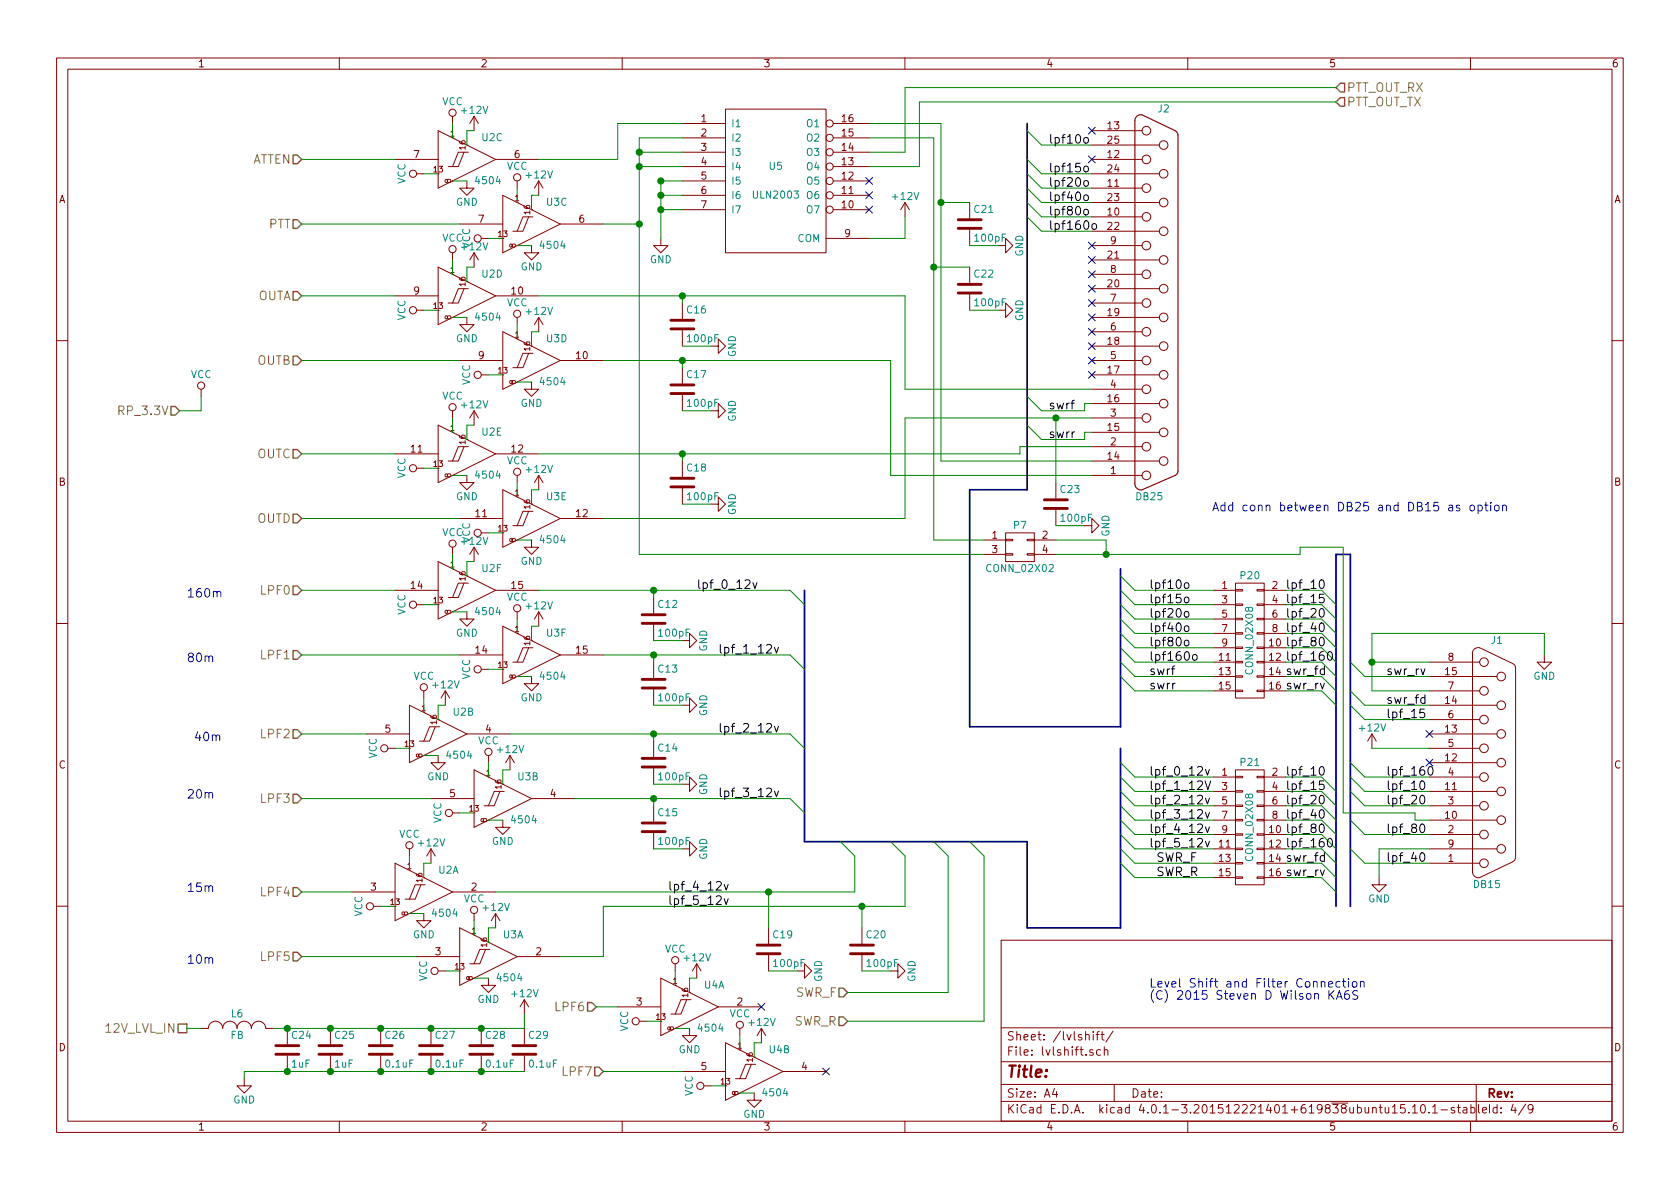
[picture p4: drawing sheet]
<svg xmlns="http://www.w3.org/2000/svg" width="297mm" height="210mm" viewBox="0 0 297 210" stroke-linecap="round" stroke-linejoin="round" font-family="sans-serif">
<g fill="none" stroke="#840000" stroke-width=".18">
<path d="M10 10.3h277v189.9h-277zM12 12.2h273v186.1h-273zM60 10.3v1.9M110 10.3v1.9M128.3 19.3h17.7v25.4h-17.7zM160 10.3v1.9M210 10.3v1.9M260 10.3v1.9M69.8 28.2h7.7M73.7 30.7h1.2M77.5 23.1l10.1 5.1-10.1 5.1zM80 20.6v1.2"/>
<path d="M81.3 39.6h7.6M82 26.9l-1 2.6h-1M82.5 32v1.3h1.3l-1.3 1.2-1.2-1.2h1.2M82.8 26.9h-1.8l-1 2.6h-.8M83.8 20.6l-.7 1.2M83.8 20.6v2.5M83.8 20.6l.8 1.2M87.6 28.2h7.6M88.9 34.5l10.2 5.1-10.2 5.1zM91.4 32v1.3M93.5 38.3l-1 2.6h-1.1M94.2 38.3h-1.7l-1.1 2.6h-.7"/>
<path d="M95.2 32l-.7 1.3M95.2 32v2.5M95.2 32l.8 1.3M99.1 39.6h7.6M120.6 21.8h7.7M120.6 24.4h7.7M120.6 26.9h7.7M120.6 29.5h7.7M120.6 32h7.7M120.6 34.5h7.7M120.6 37.1h7.7M147.3 21.8h6.4"/>
<path d="M147.3 24.4h6.4M147.3 26.9h6.4M147.3 29.5h6.4M147.3 32h6.4M147.3 34.5h6.4M147.3 37.1h6.4M160 35.8v2.5M160 35.8l-.7 1.3M160 35.8l.8 1.3M171.4 35.8v2.8M193 30.7h12M193 28.2h8.9"/>
<path d="M193 38.3h8.9M193 35.8h12M193 33.3h8.9M193 25.6h12M193 23.1h8.9M69.8 52.3h7.7M73.7 54.9h1.2M77.5 47.2l10.1 5.1-10.1 5.1zM80 44.7v1.3M82 51l-1 2.6h-1M82.5 56.1v1.3h1.3l-1.3 1.3-1.2-1.3h1.2M82.8 51h-1.8l-1 2.6h-.8"/>
<path d="M83.8 44.7v2.5M83.8 44.7l-.7 1.3M83.8 44.7l.8 1.3M85.1 42.2h1.3M87.6 52.3h7.6M88.9 58.7l10.2 5-10.2 5.1zM91.4 56.1v1.3M94 43.4v1.3h1.2l-1.2 1.3-1.3-1.3h1.3M95.2 56.1v2.6M95.2 56.1l-.7 1.3M95.2 56.1l.8 1.3M116.8 42.2v1.2h1.3l-1.3 1.3-1.2-1.3h1.2"/>
<path d="M120.6 53.6v2.8M120.6 58.4v2.8M146 42.2h7.7M171.4 40.6v2.8M171.4 47.2v2.8M171.4 52.1v2.8M176.5 43.4h1.3v-1.2l1.3 1.2-1.3 1.3v-1.3M176.5 54.9h1.3v-1.3l1.3 1.3-1.3 1.2v-1.2M193 58.7h8.9M193 56.1h12M193 53.6h8.9M193 51h12"/>
<path d="M193 48.5h8.9M193 46h12M193 43.4h8.9M193 40.9h12M10 60.2h2M35.6 68.8v1.3M77.5 75.2l10.1 5.1-10.1 5zM80 72.6v1.3M81.3 63.7h7.6M82 79l-1 2.5h-1M82.8 79h-1.8l-1 2.5h-.8M83.8 72.6v2.6"/>
<path d="M83.8 72.6l-.7 1.3M83.8 72.6l.8 1.3M85.1 66.3h1.3M93.5 62.5l-1 2.5h-1.1M94 67.6v1.2h1.2l-1.2 1.3-1.3-1.3h1.3M94.2 62.5h-1.7l-1.1 2.5h-.7M99.1 63.7h7.6M120.6 65v2.8M120.6 69.8v2.8M125.7 72.6h1.3v-1.2l1.3 1.2-1.3 1.3v-1.3M125.7 61.2h1.3v-1.3l1.3 1.3-1.3 1.3v-1.3M193 66.3h12"/>
<path d="M193 63.7h8.9M193 79h8.9M193 76.4h12M193 73.9h8.9M193 71.4h12M193 68.8h8.9M193 61.2h12M285 60.2h2M69.8 80.3h7.7M73.7 82.8h1.2M77.5 99.3l10.1 5.1-10.1 5.1zM80 96.8v1.2"/>
<path d="M81.3 91.7h7.6M82.5 84.1v1.2h1.3l-1.3 1.3-1.2-1.3h1.2M83.8 96.8v2.5M83.8 96.8l-.7 1.2M83.8 96.8l.8 1.2M85.1 94.2h1.3M87.6 80.3h7.6M88.9 86.6l10.2 5.1-10.2 5.1zM91.4 84.1v1.2M93.5 90.4l-1 2.6h-1.1M94 95.5v1.3h1.2l-1.2 1.2-1.3-1.2h1.3M94.2 90.4h-1.7l-1.1 2.6h-.7"/>
<path d="M95.2 84.1v2.5M95.2 84.1l-.7 1.2M95.2 84.1l.8 1.2M99.1 91.7h7.6M120.6 81.5v2.8M120.6 86.4v2.7M125.7 89.1h1.3v-1.2l1.3 1.2-1.3 1.3v-1.3M174 95.5h3.8M174 98h3.8M177.8 97.9h1.3v.3h-1.3zM177.8 95.4h1.3v.2h-1.3zM177.8 94.2h5.1v5.1h-5.1z"/>
<path d="M181.6 97.9h1.3v.3h-1.3zM181.6 95.4h1.3v.2h-1.3zM182.9 95.5h3.8M182.9 98h3.8M186.7 85.3v2.8M186.7 90.2v2.8M191.8 93h1.2v-1.3l1.3 1.3-1.3 1.2v-1.2M193 84.1h8.9M193 81.5h12M10 110.3h2M69.8 104.4h7.7M73.7 106.9h1.2"/>
<path d="M81.3 115.8h7.6M82 103.1l-1 2.6h-1M82.5 108.2v1.3h1.3l-1.3 1.2-1.2-1.2h1.2M82.8 103.1h-1.8l-1 2.6h-.8M85.1 118.4h1.3M87.6 104.4h7.6M88.9 110.7l10.2 5.1-10.2 5.1zM91.4 108.2v1.3M93.5 114.5l-1 2.6h-1.1M94 119.6v1.3h1.2l-1.2 1.3-1.3-1.3h1.3M94.2 114.5h-1.7l-1.1 2.6h-.7M95.2 108.2v2.5"/>
<path d="M95.2 108.2l-.7 1.3M95.2 108.2l.8 1.3M99.1 115.8h7.6M115.6 105.7v2.8M115.6 110.5v2.8M115.6 117.1v2.8M120.6 113.3h1.3v-1.3l1.3 1.3-1.3 1.2v-1.2M214.6 106.9h3.8M214.6 104.4h3.8M214.6 119.6h3.8M214.6 117.1h3.8M214.6 109.5h3.8"/>
<path d="M214.6 112h3.8M214.6 114.5h3.8M218.4 119.5h1.3v.3h-1.3zM218.4 117h1.3v.2h-1.3zM218.4 114.4h1.3v.3h-1.3zM218.4 111.9h1.3v.2h-1.3zM218.4 109.3h1.3v.3h-1.3zM218.4 106.8h1.3v.3h-1.3zM218.4 104.3h1.3v.2h-1.3zM218.4 103.1h5.1v20.3h-5.1zM222.2 119.5h1.3v.3h-1.3zM222.2 117h1.3v.2h-1.3z"/>
<path d="M222.2 114.4h1.3v.3h-1.3zM222.2 111.9h1.3v.2h-1.3zM222.2 109.3h1.3v.3h-1.3zM222.2 106.8h1.3v.3h-1.3zM222.2 104.3h1.3v.2h-1.3zM223.5 106.9h3.8M223.5 104.4h3.8M223.5 119.6h3.8M223.5 117.1h3.8M223.5 109.5h3.8M223.5 112h3.8M223.5 114.5h3.8"/>
<path d="M252.7 119.6h12M252.7 117.1h8.9M260.3 115.6v38.6a1.06 1.06 0 0 0 1.3 1l5.9-2.8M261.6 114.5a1.03 1.03 0 0 0-1.3 1.1M261.6 114.5l5.9 2.9 .3 .3 .2 .4-.1 33.6-.1 .4-.3 .3M273 115.8v1.3h1.3l-1.3 1.3-1.2-1.3h1.2M285 110.3h2M64.8 129.8h7.6M68.6 132.3h1.2M72.4 124.7l10.1 5.1-10.1 5.1zM74.9 122.2v1.2M77 128.5l-1.1 2.6h-1"/>
<path d="M77.5 133.6v1.3h1.2l-1.2 1.2-1.3-1.2h1.3M77.7 128.5h-1.8l-1 2.6h-.7M78.7 122.2l-.7 1.2M78.7 122.2v2.5M78.7 122.2l.8 1.2M82.5 129.8h7.7M83.8 136.1l10.2 5.1-10.2 5.1zM86.4 133.6v1.3M88.4 139.9l-1 2.6h-1M89.2 139.9h-1.8l-1 2.6h-.8M90.2 133.6l-.8 1.3M90.2 133.6v2.5"/>
<path d="M90.2 133.6l.7 1.3M115.6 121.9v2.8M115.6 131.1v2.8M115.6 135.9v2.8M120.6 124.7h1.3v-1.3l1.3 1.3-1.3 1.3v-1.3M120.6 138.7h1.3v-1.3l1.3 1.3-1.3 1.2v-1.2M214.6 139.9h3.8M214.6 137.4h3.8M214.6 122.2h3.8M218.4 122h1.3v.3h-1.3zM218.4 139.8h1.3v.3h-1.3zM218.4 137.3h1.3v.2h-1.3z"/>
<path d="M218.4 136.1h5.1v20.4h-5.1zM222.2 122h1.3v.3h-1.3zM222.2 139.8h1.3v.3h-1.3zM222.2 137.3h1.3v.2h-1.3zM223.5 139.9h3.8M223.5 137.4h3.8M223.5 122.2h3.8M242.6 129.8l-.8 1.3M242.6 129.8v2.5M242.6 129.8l.7 1.3M252.7 132.3h8.9M252.7 129.8h12"/>
<path d="M252.7 139.9h12M252.7 137.4h8.9M252.7 134.9h12M252.7 127.2h8.9M252.7 124.7h12M252.7 122.2h8.9M62.2 157.7h7.6M69.8 152.6l10.2 5.1-10.2 5.1zM72.4 150.1v1.3M74.4 156.5l-1 2.5h-1M75.2 156.5h-1.8l-1 2.5h-.8M76.2 150.1l-.8 1.3"/>
<path d="M76.2 150.1v2.5M76.2 150.1l.8 1.3M76.2 141.2h7.6M80 157.7h7.6M80 143.8h1.3M88.9 145v1.3h1.3l-1.3 1.3-1.3-1.3h1.3M94 141.2h7.6M115.6 142.5v2.8M115.6 147.3v2.8M120.6 150.1h1.3v-1.3l1.3 1.3-1.3 1.3v-1.3M214.6 152.6h3.8M214.6 150.1h3.8"/>
<path d="M214.6 147.6h3.8M214.6 145h3.8M214.6 142.5h3.8M214.6 155.2h3.8M218.4 155.1h1.3v.2h-1.3zM218.4 152.5h1.3v.3h-1.3zM218.4 150h1.3v.2h-1.3zM218.4 147.4h1.3v.3h-1.3zM218.4 144.9h1.3v.3h-1.3zM218.4 142.4h1.3v.2h-1.3zM222.2 155.1h1.3v.2h-1.3zM222.2 152.5h1.3v.3h-1.3z"/>
<path d="M222.2 150h1.3v.2h-1.3zM222.2 147.4h1.3v.3h-1.3zM222.2 144.9h1.3v.3h-1.3zM222.2 142.4h1.3v.2h-1.3zM223.5 152.6h3.8M223.5 150.1h3.8M223.5 147.6h3.8M223.5 145h3.8M223.5 142.5h3.8M223.5 155.2h3.8M243.8 155.2v1.3h1.3l-1.3 1.2-1.2-1.2h1.2M252.7 152.6h8.9"/>
<path d="M252.7 150.1h12M252.7 147.6h8.9M252.7 145h12M252.7 142.5h8.9M10 160.2h2M66 160.3h1.3M73.7 169.2h7.6M74.9 161.5v1.3h1.3l-1.3 1.3-1.2-1.3h1.2M77.5 171.7h1.2M81.3 164.1l10.1 5.1-10.1 5zM83.8 161.5v1.3M85.9 167.9l-1.1 2.5h-1"/>
<path d="M86.4 173v1.2h1.2l-1.2 1.3-1.3-1.3h1.3M86.6 167.9h-1.8l-1 2.5h-.7M87.6 161.5l-.7 1.3M87.6 161.5v2.6M87.6 161.5l.8 1.3M91.4 169.2h7.7M92.7 176.8v2.5M92.7 176.8l-.8 1.2M92.7 176.8l.8 1.2M109.2 178h7.6M116.8 173l10.2 5-10.2 5.1zM119.4 170.4v1.3"/>
<path d="M121.4 176.8l-1 2.5h-1M122.2 176.8h-1.8l-1 2.5h-.8M123.2 170.4l-.8 1.3M123.2 170.4v2.6M123.2 170.4l.8 1.3M127 178h7.6M135.9 164.1v2.8M135.9 168.9v2.8M141 171.7h1.2v-1.3l1.3 1.3-1.3 1.3v-1.3M152.4 164.1v2.8M152.4 168.9v2.8M157.5 171.7h1.2v-1.3l1.3 1.3-1.3 1.3v-1.3"/>
<path d="M177 166.3h108v32h-108zM285 160.2h2M35.6 181.9h1.2a1.27 1.27 0 0 1 1.3-1.3 1.27 1.27 0 0 1 1.3 1.3 1.27 1.27 0 0 1 1.2-1.3 1.27 1.27 0 0 1 1.3 1.3 1.27 1.27 0 0 1 1.3-1.3 1.27 1.27 0 0 1 1.2 1.3 1.27 1.27 0 0 1 1.3-1.3 1.27 1.27 0 0 1 1.3 1.3h1.3M43.2 190.7v1.3h1.2l-1.2 1.3-1.3-1.3h1.3M50.8 181.9v2.8M50.8 186.7v2.8M58.4 181.9v2.8M58.4 186.7v2.8M60 198.3v1.9M67.3 181.9v2.8M67.3 186.7v2.8M76.2 181.9v2.8"/>
<path d="M76.2 186.7v2.8M85.1 181.9v2.8M85.1 186.7v2.8M92.7 181.9v2.8M92.7 186.7v2.8M110 198.3v1.9M113 180.6h1.3M120.6 189.5h7.7M121.9 181.9v1.2h1.3l-1.3 1.3-1.3-1.3h1.3M124.5 192h1.2M128.3 184.4l10.1 5.1-10.1 5.1zM130.8 181.9v1.2"/>
<path d="M132.8 188.2l-1 2.5h-1M133.3 193.3v1.3h1.3l-1.3 1.2-1.2-1.2h1.2M133.6 188.2h-1.8l-1 2.5h-.8M134.6 181.9l-.7 1.2M134.6 181.9v2.5M134.6 181.9l.8 1.2M138.4 189.5h7.6M160 198.3v1.9M177 194.8h108M177 191.8h108M177 187.8h108M177 181.8h108"/>
<path d="M186.4 192.5l-.3 1h.9M186.8 193v1M191.9 183.1l.3-.2 .3 .1 .1 .9M193.2 185.7a.37 .37 0 0 0-.5 .1v.2l.5 .2 .1 .1-.2 .3-.4-.1M193.3 182.4v.2M193.3 182.9v1M193.8 182.9h.6M194.4 182.4l-.4 .2v1.3M194.6 185.7l-.4-.1-.3 .3 .1 .6 .2 .1 .4-.1M194.7 182.9h.5M194.9 182.4v1.3l.3 .2M195.2 185.7l.3-.1 .3 .1 .1 .9"/>
<path d="M195.2 185.1v1.5M196.8 182.3l-1.3 2M197 191.8v3M210 198.3v1.9M246.2 195.8l.4-.5v1.5M246.2 196.8h.8M248.4 195.3h-.7l-.1 .7 .2-.1 .5 .1 .2 .2-.1 .5-.2 .1-.6-.1M249.1 196.7v.1M249.7 195.8l.5-.5v1.5M249.7 196.8h.9M251.3 195.5l.2-.2a.81 .81 0 0 1 .6 .6 .81 .81 0 0 1-.3 .8l-.1 .1a.79 .79 0 0 1-.4-1.3zM252.7 196.7v.1"/>
<path d="M253.3 195.8l.4-.5v1.5M253.3 196.8h.9M254.8 196.3h1.1M257.1 195.9a.37 .37 0 0 0-.5 .1v.3l.5 .1 .1 .1-.2 .3-.4-.1M257.7 195.8h.5M257.9 195.3v1.3l.3 .2M258.7 195.9h.6l.1 .9M259.4 196.2l-.5 .1-.3 .2 .3 .3 .5-.1M260 198.3v1.9M260.1 195.9l.4-.1 .3 .3-.1 .6h-.6M260.1 195.3v1.5M261 191.8v6.5"/>
<path d="M261.4 195.3v1.3l.2 .2M262.1 196.3l.7-.1v-.3l-.4-.1-.3 .2 .1 .7h.6M269.7 195.2l-1.2 2M271 196l-.2 .3h-.3l-.3-.3v-.4l.1-.2 .5-.1 .2 .2a1.19 1.19 0 0 1-.2 1.2l-.5 .1"/>
<circle cx="80" cy="19.9" r=".63"/>
<circle cx="73" cy="30.7" r=".63"/>
<circle cx="91.4" cy="31.4" r=".63"/>
<circle cx="146.7" cy="34.5" r=".63"/>
<circle cx="146.7" cy="26.9" r=".63"/>
<circle cx="146.7" cy="24.4" r=".63"/>
<circle cx="146.7" cy="37.1" r=".63"/>
<circle cx="146.7" cy="29.5" r=".63"/>
<circle cx="146.7" cy="21.8" r=".63"/>
<circle cx="146.7" cy="32" r=".63"/>
<circle cx="202.7" cy="23.1" r=".76"/>
<circle cx="202.7" cy="28.2" r=".76"/>
<circle cx="202.7" cy="33.3" r=".76"/>
<circle cx="202.7" cy="38.3" r=".76"/>
<circle cx="205.7" cy="25.6" r=".76"/>
<circle cx="205.7" cy="35.8" r=".76"/>
<circle cx="205.7" cy="30.7" r=".76"/>
<circle cx="73" cy="54.9" r=".63"/>
<circle cx="80" cy="44.1" r=".63"/>
<circle cx="84.5" cy="42.2" r=".63"/>
<circle cx="91.4" cy="55.5" r=".63"/>
<circle cx="202.7" cy="48.5" r=".76"/>
<circle cx="202.7" cy="58.7" r=".76"/>
<circle cx="202.7" cy="43.4" r=".76"/>
<circle cx="202.7" cy="53.6" r=".76"/>
<circle cx="205.7" cy="40.9" r=".76"/>
<circle cx="205.7" cy="51" r=".76"/>
<circle cx="205.7" cy="56.1" r=".76"/>
<circle cx="205.7" cy="46" r=".76"/>
<circle cx="35.6" cy="68.2" r=".63"/>
<circle cx="80" cy="72" r=".63"/>
<circle cx="84.5" cy="66.3" r=".63"/>
<circle cx="202.7" cy="68.8" r=".76"/>
<circle cx="202.7" cy="79" r=".76"/>
<circle cx="202.7" cy="63.7" r=".76"/>
<circle cx="202.7" cy="73.9" r=".76"/>
<circle cx="205.7" cy="61.2" r=".76"/>
<circle cx="205.7" cy="76.4" r=".76"/>
<circle cx="205.7" cy="71.4" r=".76"/>
<circle cx="205.7" cy="66.3" r=".76"/>
<circle cx="73" cy="82.8" r=".63"/>
<circle cx="80" cy="96.1" r=".63"/>
<circle cx="84.5" cy="94.2" r=".63"/>
<circle cx="91.4" cy="83.4" r=".63"/>
<circle cx="202.7" cy="84.1" r=".76"/>
<circle cx="205.7" cy="81.5" r=".76"/>
<circle cx="73" cy="106.9" r=".63"/>
<circle cx="84.5" cy="118.4" r=".63"/>
<circle cx="91.4" cy="107.6" r=".63"/>
<circle cx="262.4" cy="117.1" r=".76"/>
<circle cx="265.4" cy="119.6" r=".76"/>
<circle cx="67.9" cy="132.3" r=".63"/>
<circle cx="74.9" cy="121.5" r=".63"/>
<circle cx="86.4" cy="133" r=".63"/>
<circle cx="262.4" cy="122.2" r=".76"/>
<circle cx="262.4" cy="137.4" r=".76"/>
<circle cx="262.4" cy="132.3" r=".76"/>
<circle cx="262.4" cy="127.2" r=".76"/>
<circle cx="265.4" cy="134.9" r=".76"/>
<circle cx="265.4" cy="124.7" r=".76"/>
<circle cx="265.4" cy="129.8" r=".76"/>
<circle cx="265.4" cy="139.9" r=".76"/>
<circle cx="72.4" cy="149.5" r=".63"/>
<circle cx="79.4" cy="143.8" r=".63"/>
<circle cx="262.4" cy="152.6" r=".76"/>
<circle cx="262.4" cy="147.6" r=".76"/>
<circle cx="262.4" cy="142.5" r=".76"/>
<circle cx="265.4" cy="145" r=".76"/>
<circle cx="265.4" cy="150.1" r=".76"/>
<circle cx="65.4" cy="160.3" r=".63"/>
<circle cx="76.8" cy="171.7" r=".63"/>
<circle cx="83.8" cy="160.9" r=".63"/>
<circle cx="119.4" cy="169.8" r=".63"/>
<circle cx="112.4" cy="180.6" r=".63"/>
<circle cx="123.8" cy="192" r=".63"/>
<circle cx="130.8" cy="181.2" r=".63"/>
</g>
<g fill="none" stroke="#848400" stroke-width=".25">
<path d="M237 14.7h.7v1.6h-.7l-.8-.8zM237 17.3h.7v1.5h-.7l-.8-.8zM51.8 27.4h.8l.7 .8-.7 .8h-.8zM51.8 38.9h.8l.7 .7-.7 .8h-.8zM51.8 51.6h.8l.7 .7-.7 .8h-.8zM30.2 71.9h.8l.7 .7-.7 .8h-.8zM51.8 63h.8l.7 .7-.7 .8h-.8zM51.8 79.5h.8l.7 .8-.7 .7h-.8zM51.8 90.9h.8l.7 .8-.7 .8h-.8zM51.8 103.6h.8l.7 .8-.7 .8h-.8zM51.8 115.1h.8l.7 .7-.7 .8h-.8zM51.8 129h.8l.7 .8-.7 .8h-.8z"/>
<path d="M51.8 140.5h.8l.7 .7-.7 .8h-.8zM51.8 157h.8l.7 .7-.7 .8h-.8zM51.8 168.4h.8l.7 .8-.7 .7h-.8zM103.9 177.3h.7l.8 .7-.8 .8h-.7zM148.3 174.7h.8l.8 .8-.8 .8h-.8zM148.3 179.8h.8l.8 .8-.8 .8h-.8zM31.5 181.1h1.5v1.5h-1.5zM105.2 188.7h.7l.8 .8-.8 .7h-.7z"/>
</g>
<g fill="none" stroke="#0000c2" stroke-width=".18">
<path d="M214.4 90.3l.5-1.5 .5 1.5M214.6 89.9h.7M216.6 89.4a.48 .48 0 0 0-.7 .1v.7a.48 .48 0 0 0 .7 .1M216.6 88.8v1.5M218 89.4a.48 .48 0 0 0-.7 .1v.7a.48 .48 0 0 0 .7 .1M218 88.8v1.5M220.5 89.4a.48 .48 0 0 0-.7 .1v.7a.48 .48 0 0 0 .7 .1M264.3 89.5l.2-.2 .5 .2v.6l-.1 .2h-.4l-.2-.1zM265.7 89.5l.1-.1a.36 .36 0 0 1 .5 .2v.7M265.7 89.3v1M38.4 104.8a.35 .35 0 0 1 .3-.2 .35 .35 0 0 1 .3 .2v.8M234.9 174.1l.7-.2v-.3h-.5l-.2 .2 .1 .7h.6"/>
<path d="M235 175.2v1.5M235.2 175.8l.7 .9M235.9 175.2l-.9 .8M236.3 176.7l.5-1.5 .5 1.5M236.4 176.3h.8M236.9 173.6a.48 .48 0 0 0-.6 .1v.7a.48 .48 0 0 0 .6 .1M237.4 173.6h.5M237.6 173v1.4l.3 .2M238.4 173v.2M238.4 173.6v1M238.5 175.2a.62 .62 0 0 0-.8 .6l.1 .7a.48 .48 0 0 0 .8-.1l-.1-.5a.48 .48 0 0 0-.8 .1M239.2 173.7l.2-.1 .4 .1 .1 .6-.1 .2-.4 .1-.2-.2z"/>
<path d="M240.1 175.3a.62 .62 0 0 0-.9 0v.5l.8 .3v.4a.62 .62 0 0 1-.8 .1M240.5 173.7l.1-.1a.36 .36 0 0 1 .6 .2v.8M240.5 173.6v1"/>
</g>
<path d="M208.3 23.9l-.1-.4-.4-.4-5.9-2.8a1.03 1.03 0 0 0-1.2 1v64.3a1.06 1.06 0 0 0 1.2 1l5.9-2.6 .3-.2 .2-.4v-59.5" fill="none" stroke="#840000" stroke-width=".2"/>
<g fill="none" stroke="#840000" stroke-width=".51">
<path d="M169.4 38.9h4.1M118.6 58.2h4.1M118.6 56.6h4.1M169.4 40.4h4.1M169.4 51.8h4.1M169.4 50.3h4.1M118.6 69.6h4.1M118.6 68.1h4.1M118.6 86.1h4.1M118.6 84.6h4.1M184.7 89.9h4M184.7 88.4h4"/>
<path d="M113.5 110.2h4.1M113.5 108.7h4.1M113.5 121.7h4.1M113.5 120.1h4.1M113.5 135.6h4.1M113.5 134.1h4.1M113.5 147.1h4.1M113.5 145.5h4.1M133.9 168.7h4M133.9 167.1h4M150.4 168.7h4M150.4 167.1h4"/>
<path d="M48.8 186.4h4M48.8 184.9h4M56.4 186.4h4.1M56.4 184.9h4.1M65.3 186.4h4M65.3 184.9h4M74.2 186.4h4M74.2 184.9h4M83.1 186.4h4M83.1 184.9h4M90.7 186.4h4M90.7 184.9h4"/>
</g>
<g fill="none" stroke="#000084" stroke-width=".18">
<path d="M153.1 31.4l1.2 1.2M153.1 36.5l1.2 1.2M153.1 33.9l1.2 1.2M154.3 31.4l-1.2 1.2M154.3 36.5l-1.2 1.2M154.3 33.9l-1.2 1.2M192.4 27.6l1.2 1.2M192.4 22.5l1.2 1.2M193.6 27.6l-1.2 1.2M193.6 22.5l-1.2 1.2M192.4 58.1l1.2 1.2M192.4 55.5l1.2 1.2"/>
<path d="M192.4 53l1.2 1.2M192.4 50.4l1.2 1.3M192.4 47.9l1.2 1.2M192.4 45.4l1.2 1.2M192.4 42.8l1.2 1.2M193.6 58.1l-1.2 1.2M193.6 55.5l-1.2 1.2M193.6 53l-1.2 1.2M193.6 50.4l-1.2 1.3M193.6 47.9l-1.2 1.2M193.6 45.4l-1.2 1.2M193.6 42.8l-1.2 1.2"/>
<path d="M192.4 65.7l1.2 1.2M192.4 63.1l1.2 1.3M192.4 60.6l1.2 1.2M193.6 65.7l-1.2 1.2M193.6 63.1l-1.2 1.3M193.6 60.6l-1.2 1.2M252.1 129.2l1.2 1.2M252.1 134.3l1.2 1.2M253.3 129.2l-1.2 1.2M253.3 134.3l-1.2 1.2M134 177.4l1.2 1.3M135.2 177.4l-1.2 1.3"/>
<path d="M145.4 188.9l1.3 1.2M146.7 188.9l-1.3 1.2"/>
</g>
<g fill="none" stroke="#008400" stroke-width=".18">
<path d="M236.2 15.5h-76.2v11.4h-6.3M236.2 18h-73.6v11.5h-8.9M53.3 28.2h16.5M53.3 39.6h28M74.9 30.7h2.6M80 32h2.5M80 21.8v2.6M83.8 23.1h-1.3v2.5M91.4 33.3v2.5M95.2 34.5h-1.2v2.6M106.7 39.6h6.3M113 26.9h7.6"/>
<path d="M113 29.5h7.6M116.8 34.5h3.8M116.8 37.1h3.8M120.6 32h-3.8v10.2M120.6 21.8h-11.4v6.4h-14M120.6 24.4h-7.6v73.6h61M153.7 24.4h11.4v71.1h8.9M153.7 21.8h12.7v59.7h26.6M160 38.3v3.9h-6.3M166.4 35.8h5M181.6 28.2l2.5 2.5h8.9M181.6 33.3l2.5 2.5h8.9"/>
<path d="M181.6 23.1l2.5 2.5h8.9M181.6 30.7l2.5 2.6h8.9M181.6 35.8l2.5 2.5h8.9M181.6 38.3l2.5 2.6h8.9M53.3 52.3h16.5M74.9 54.9h2.6M80 46v2.5M80 56.1h2.5M83.8 47.2h-1.3v2.6M86.4 42.2h2.5M91.4 43.4h2.6M91.4 57.4v2.5"/>
<path d="M95.2 58.7h-1.2v2.5M95.2 52.3h64.8v16.5h33M120.6 52.3v1.3M165.1 47.2h6.3M171.4 43.4h5.1M171.4 54.9h5.1M35.6 70.1v2.5h-3.9M53.3 63.7h28M80 73.9v2.5M83.8 75.2h-1.3v2.5M86.4 66.3h2.5M91.4 67.6h2.6"/>
<path d="M106.7 63.7h50.8v20.4h35.5M120.6 72.6h5.1M120.6 61.2h5.1M120.6 63.7v1.3M181.6 70.1l2.5 2.5h7.7v-1.2h1.2M181.6 75.2l2.5 2.5h7.7v-1.3h1.2M186.7 73.9v11.4M193 79h-12.7v1.3h-85.1M193 73.9h-33v17.8h-53.3M53.3 80.3h16.5M53.3 91.7h28M74.9 82.8h2.6"/>
<path d="M80 98v2.6M80 84.1h2.5M83.8 99.3h-1.3v2.5M86.4 94.2h2.5M91.4 85.3v2.6M91.4 95.5h2.6M95.2 86.6h-1.2v2.5M120.6 89.1h5.1M120.6 80.3v1.2M186.7 95.5h8.9v2.5M186.7 98h43.2v-1.2h7.6v47h12.7v1.2h2.5M186.7 93h5.1"/>
<path d="M53.3 104.4h16.5M53.3 115.8h28M74.9 106.9h2.6M80 108.2h2.5M86.4 118.4h2.5M91.4 109.5v2.5M91.4 119.6h2.6M95.2 110.7h-1.2v2.6M95.2 104.4h44.5l2.5 2.5M106.7 115.8h33l2.5 2.6M115.6 113.3h5M115.6 104.4v1.3"/>
<path d="M115.6 115.8v1.3M198.1 104.4l2.6 2.5h13.9M198.1 117.1l2.6 2.5h13.9M198.1 101.8l2.6 2.6h13.9M198.1 109.5l2.6 2.5h13.9M198.1 119.6l2.6 2.6h13.9M198.1 114.5l2.6 2.6h13.9M198.1 106.9l2.6 2.6h13.9M198.1 112l2.6 2.5h13.9M227.3 106.9h6.4l2.5 2.6M227.3 119.6h6.4l2.5 2.6M227.3 104.4h6.4l2.5 2.5"/>
<path d="M227.3 117.1h6.4l2.5 2.5M227.3 112h6.4l2.5 2.5M227.3 109.5h6.4l2.5 2.5M227.3 114.5h6.4l2.5 2.6M238.8 117.1l2.5 2.5h11.4M242.6 117.1h10.1M273 115.8v-3.8h-30.4v10.2h10.1M53.3 129.8h11.5M69.8 132.3h2.6M74.9 123.4v2.6M74.9 133.6h2.6M78.7 124.7h-1.2v2.5"/>
<path d="M86.4 134.9v2.5M90.2 136.1h-1.3v2.6M90.2 129.8h49.5l2.5 2.5M115.6 124.7h5M115.6 138.7h5M115.6 129.8v1.3M198.1 134.9l2.6 2.5h13.9M198.1 137.4l2.6 2.5h13.9M198.1 139.9l2.6 2.6h13.9M227.3 139.9h6.4l2.5 2.6M227.3 137.4h6.4l2.5 2.5M227.3 122.2h6.4l2.5 2.5"/>
<path d="M238.8 122.2l2.5 2.5h11.4M238.8 137.4l2.5 2.5h11.4M238.8 124.7l2.5 2.5h11.4M238.8 139.9l2.5 2.6h11.4M238.8 134.9l2.5 2.5h11.4M242.6 132.3h10.1M53.3 141.2h22.9M53.3 157.7h8.9M72.4 151.4v2.5M76.2 152.6h-1.3v2.6M81.3 143.8h2.5M86.4 145h2.5"/>
<path d="M101.6 141.2h38.1l2.5 2.6M115.6 150.1h5M115.6 141.2v1.3M135.9 157.7v6.4M148.6 148.8l2.5 2.6v6.3h-63.5M157.5 148.8l2.5 2.6v8.9h-53.3v8.9h-7.6M165.1 148.8l2.5 2.6v24.1h-17.7M171.4 148.8l2.6 2.6v29.2h-24.1M198.1 150.1l2.6 2.5h13.9M198.1 142.5l2.6 2.5h13.9M198.1 147.6l2.6 2.5h13.9M198.1 145l2.6 2.6h13.9"/>
<path d="M198.1 152.6l2.6 2.6h13.9M227.3 152.6h6.4l2.5 2.6M227.3 145h6.4l2.5 2.6M227.3 150.1h6.4l2.5 2.5M227.3 142.5h6.4l2.5 2.5M227.3 147.6h6.4l2.5 2.5M227.3 155.2h6.4l2.5 2.5M238.8 150.1l2.5 2.5h11.4M238.8 145l2.5 2.6h11.4M252.7 150.1h-8.9v5.1M53.3 169.2h20.4M67.3 160.3h2.5"/>
<path d="M72.4 161.5h2.5M78.7 171.7h2.6M83.8 173h2.6M83.8 162.8v2.5M87.6 164.1h-1.2v2.5M92.7 179.3v2.6h-44.4M105.4 178h3.8M119.4 171.7v2.5M123.2 173h-1.3v2.5M135.9 171.7h5.1M152.4 171.7h5.1M152.4 160.3v3.8"/>
<path d="M33 181.9h2.6M92.7 189.5h-49.5v1.2M106.7 189.5h13.9M114.3 180.6h2.5M119.4 181.9h2.5M125.7 192h2.6M130.8 193.3h2.5M130.8 183.1v2.6M134.6 184.4h-1.3v2.5"/>
</g>
<g fill="#008400" stroke="#008400" stroke-width=".25">
<circle cx="113" cy="39.6" r=".51"/>
<circle cx="195.6" cy="98" r=".51"/>
<circle cx="166.4" cy="35.8" r=".51"/>
<circle cx="165.1" cy="47.2" r=".51"/>
<circle cx="186.7" cy="73.9" r=".51"/>
<circle cx="120.7" cy="52.3" r=".51"/>
<circle cx="120.7" cy="63.7" r=".51"/>
<circle cx="120.7" cy="80.3" r=".51"/>
<circle cx="115.6" cy="104.4" r=".51"/>
<circle cx="115.6" cy="115.8" r=".51"/>
<circle cx="115.6" cy="129.8" r=".51"/>
<circle cx="115.6" cy="141.2" r=".51"/>
<circle cx="135.9" cy="157.7" r=".51"/>
<circle cx="152.4" cy="160.3" r=".51"/>
<circle cx="116.8" cy="32" r=".51"/>
<circle cx="116.8" cy="34.5" r=".51"/>
<circle cx="116.8" cy="37.1" r=".51"/>
<circle cx="113" cy="26.9" r=".51"/>
<circle cx="113" cy="29.5" r=".51"/>
<circle cx="50.8" cy="181.9" r=".51"/>
<circle cx="58.4" cy="181.9" r=".51"/>
<circle cx="67.3" cy="181.9" r=".51"/>
<circle cx="76.2" cy="181.9" r=".51"/>
<circle cx="85.1" cy="181.9" r=".51"/>
<circle cx="50.8" cy="189.5" r=".51"/>
<circle cx="58.4" cy="189.5" r=".51"/>
<circle cx="67.3" cy="189.5" r=".51"/>
<circle cx="76.2" cy="189.5" r=".51"/>
<circle cx="85.1" cy="189.5" r=".51"/>
<circle cx="242.6" cy="117.1" r=".51"/>
</g>
<path d="M181.6 21.8v64.8h-10.2v41.9h26.7v-27.9M142.2 104.4v44.4h39.4v15.3h16.5v-31.8M236.2 160.3v-62.3h2.6v62.3" fill="none" stroke="#000084" stroke-width=".3"/>
<g fill="none" stroke="#000" stroke-width=".18">
<path d="M191.7 24.5l.2-.2 .5 .2v.5l-.1 .2-.4 .1-.2-.1zM191.7 29.5l.2-.1 .5 .1v.6l-.1 .2-.4 .1-.2-.2zM191.7 32.1l.2-.2 .5 .2v.6l-.1 .2h-.4l-.2-.1zM191.7 34.6l.2-.1 .5 .1v.6l-.1 .2-.4 .1-.2-.2zM191.7 37.2l.2-.2 .5 .2v.5l-.1 .2-.4 .1-.2-.1zM193.1 39.7l.3-.2 .4 .2 .1 .6-.2 .2-.3 .1-.3-.2zM133.1 103l.4 1.1 .3-1.1M136.9 114.5l.4 1 .3-1M209.5 105.7l.2-.1 .4 .1 .1 .6-.1 .2-.4 .1-.2-.2zM209.5 108.3l.2-.2 .4 .2 .1 .6-.1 .2h-.4l-.2-.1zM209.5 110.8l.2-.1 .4 .1 .1 .6-.1 .2-.4 .1-.2-.2zM209.5 103.1l.4-.1 .3 .3v.5l-.3 .3-.4-.1-.1-.2v-.5z"/>
<path d="M209.5 113.3l.4-.1 .3 .3v.4l-.3 .3-.4-.1-.1-.2v-.4zM210.9 115.9l.3-.2 .4 .2 .1 .6-.2 .2-.3 .1-.3-.2zM233.4 102.7l.2-.2a.81 .81 0 0 1 .6 .8 .81 .81 0 0 1-.6 .8l-.2-.2-.2-.4zM233.4 107.8l.2-.2a.81 .81 0 0 1 .6 .8 .81 .81 0 0 1-.6 .7l-.2-.1-.2-.4zM233.4 110.3l.2-.1a.81 .81 0 0 1 .6 .7 .81 .81 0 0 1-.6 .8l-.2-.2-.2-.4zM233.4 112.8l.2-.1a.81 .81 0 0 1 .6 .8 .81 .81 0 0 1-.6 .7l-.2-.1-.2-.5zM234.1 105.1h-.8l-.1 .7 .3-.1h.5l.1 .2v.4l-.3 .3h-.3l-.3-.2M234.8 115.4l.3-.2a.81 .81 0 0 1 .5 .8 .81 .81 0 0 1-.5 .8l-.3-.2-.1-.4zM136.9 128.4l.4 1.1 .3-1.1M136.9 139.9l.4 1 .3-1M213.1 138.1l.5 1.5 .5-1.5M213.1 136.1l.4 1 .3-1"/>
<path d="M233.4 135.7l.2-.1a.81 .81 0 0 1 .6 .7 .81 .81 0 0 1-.6 .8l-.2-.2-.2-.4zM234.1 138.1h-.8l-.1 .7 .3-.1 .5 .1 .1 .2v.3l-.3 .3h-.3l-.3-.1M251.2 138.2l.2-.1a.81 .81 0 0 1 .5 .8 .81 .81 0 0 1-.5 .7l-.2-.1-.2-.5zM251.8 125.4h-.7l-.1 .7 .3-.1 .5 .1 .1 .2v.3l-.3 .3h-.3l-.3-.1M252.7 135.6h.2a.81 .81 0 0 1 .5 .7 .81 .81 0 0 1-.5 .8 .98 .98 0 0 1-.2-1.5zM128 156.4l.4 1 .4-1M128 158.9l.4 1 .4-1M213.1 141.1l.4 1.1 .3-1.1M213.1 146.2l.4 1 .3-1M213.1 148.8l.4 1 .3-1M213.1 143.7l.4 1 .3-1M233.4 140.8l.2-.2a.81 .81 0 0 1 .6 .8 .81 .81 0 0 1-.6 .8l-.2-.2-.2-.4z"/>
<path d="M233.4 143.3l.2-.1a.81 .81 0 0 1 .6 .7 .81 .81 0 0 1-.6 .8l-.2-.2-.2-.4zM233.4 145.9l.2-.2a.81 .81 0 0 1 .6 .8 .81 .81 0 0 1-.6 .7l-.2-.1-.2-.4zM234.8 148.4l.3-.1a.81 .81 0 0 1 .5 .7 .81 .81 0 0 1-.5 .8l-.3-.2-.1-.4zM251.2 140.8l.2-.2a.81 .81 0 0 1 .5 .8 .81 .81 0 0 1-.5 .8l-.2-.2-.2-.4zM251.2 150.9l.2-.1a.81 .81 0 0 1 .5 .8 .81 .81 0 0 1-.5 .7l-.2-.1-.2-.5zM251.2 145.9l.2-.2a.81 .81 0 0 1 .5 .8 .81 .81 0 0 1-.5 .7l-.2-.1-.2-.4z"/>
</g>
<text font-size="2.8" fill="#840000" x="178" y="190.5">Title:</text>
<g font-size="2.1" fill="#848400">
<text x="238.2" y="16.3">PTT_OUT_RX</text>
<text x="238.2" y="18.8">PTT_OUT_TX</text>
<text x="44.3" y="29">ATTEN</text>
<text x="47.4" y="40.4">PTT</text>
<text x="45.4" y="53.1">OUTA</text>
<text x="45.4" y="64.5">OUTB</text>
<text x="21.3" y="73.4">RP_3.3V</text>
<text x="45.4" y="81">OUTC</text>
<text x="45.4" y="92.5">OUTD</text>
<text x="46.2" y="105.2">LPF0</text>
<text x="46.2" y="116.6">LPF1</text>
<text x="46.2" y="130.6">LPF2</text>
<text x="46.2" y="142">LPF3</text>
<text x="46.2" y="158.5">LPF4</text>
<text x="46.2" y="169.9">LPF5</text>
<text x="98.3" y="178.8">LPF6</text>
<text x="140.5" y="176.3">SWR_F</text>
<text x="18.8" y="182.6">12V_LVL_IN</text>
<text x="140.3" y="181.4">SWR_R</text>
<text x="99.6" y="190.2">LPF7</text>
</g>
<g font-size="2.1">
<text x="185.4" y="25.4">lpf10o</text>
<text x="185.4" y="30.5">lpf15o</text>
<text x="185.4" y="33">lpf20o</text>
<text x="185.4" y="35.6">lpf40o</text>
<text x="185.4" y="38.1">lpf80o</text>
<text x="185.4" y="40.6">lpf160o</text>
<text x="185.4" y="72.4">swrf</text>
<text x="185.4" y="77.5">swrr</text>
<text x="123.2" y="104.1">lpf_0_12v</text>
<text x="203.2" y="104.1">lpf10o</text>
<text x="203.2" y="106.7">lpf15o</text>
<text x="227.3" y="104.1">lpf_10</text>
<text x="227.3" y="106.7">lpf_15</text>
<text x="203.2" y="109.2">lpf20o</text>
<text x="203.2" y="111.8">lpf40o</text>
<text x="227.3" y="109.2">lpf_20</text>
<text x="227.3" y="111.8">lpf_40</text>
<text x="127" y="115.6">lpf_1_12v</text>
<text x="203.2" y="114.3">lpf80o</text>
<text x="203.2" y="116.8">lpf160o</text>
<text x="203.2" y="119.4">swrf</text>
<text x="227.3" y="114.3">lpf_80</text>
<text x="227.3" y="116.8">lpf_160</text>
<text x="227.3" y="119.4">swr_fd</text>
<text x="245.1" y="119.4">swr_rv</text>
<text x="203.2" y="121.9">swrr</text>
<text x="227.3" y="121.9">swr_rv</text>
<text x="245.1" y="124.5">swr_fd</text>
<text x="127" y="129.5">lpf_2_12v</text>
<text x="245.1" y="127">lpf_15</text>
<text x="203.2" y="137.2">lpf_0_12v</text>
<text x="227.3" y="137.2">lpf_10</text>
<text x="245.1" y="137.2">lpf_160</text>
<text x="127" y="141">lpf_3_12v</text>
<text x="203.2" y="139.7">lpf_1_12V</text>
<text x="203.2" y="142.2">lpf_2_12v</text>
<text x="227.3" y="139.7">lpf_15</text>
<text x="227.3" y="142.2">lpf_20</text>
<text x="245.1" y="139.7">lpf_10</text>
<text x="245.1" y="142.2">lpf_20</text>
<text x="203.2" y="147.3">lpf_4_12v</text>
<text x="203.2" y="149.9">lpf_5_12v</text>
<text x="203.2" y="144.8">lpf_3_12v</text>
<text x="227.3" y="144.8">lpf_40</text>
<text x="227.3" y="147.3">lpf_80</text>
<text x="227.3" y="149.9">lpf_160</text>
<text x="245.1" y="147.3">lpf_80</text>
<text x="204.5" y="152.4">SWR_F</text>
<text x="204.5" y="154.9">SWR_R</text>
<text x="227.3" y="152.4">swr_fd</text>
<text x="227.3" y="154.9">swr_rv</text>
<text x="245.1" y="152.4">lpf_40</text>
<text x="118.1" y="157.5">lpf_4_12v</text>
<text x="118.1" y="160">lpf_5_12v</text>
</g>
<g font-size="2.1" fill="#0000c2">
<text x="221.4" y="90.4">Add conn between DB25 and DB15 as option</text>
<text x="33" y="105.7">160m</text>
<text x="33" y="117.1">80m</text>
<text x="34.3" y="131.1">40m</text>
<text x="33" y="141.2">20m</text>
<text x="33" y="157.7">15m</text>
<text x="33" y="170.4">10m</text>
<text x="203.2" y="174.6">Level Shift and Filter Connection</text>
<text x="203.2" y="176.8">(C) 2015 Steven D Wilson KA6S</text>
</g>
<g font-size="2.1" fill="#840000">
<text x="178" y="184">Sheet: /lvlshift/</text>
<text x="178" y="186.7">File: lvlshift.sch</text>
<text x="178" y="196.9">KiCad E.D.A. kicad 4.0.1-3.201512221401+619838ubuntu15.10.1-stable</text>
<text x="178" y="194.1">Size: A4</text>
<text x="200" y="194.1">Date:</text>
<text x="263" y="194.1">Rev:</text>
<text x="263" y="196.9">Id: 4/9</text>
</g>
<g font-size="1.8" fill="#840000">
<text x="35" y="11.9">1</text>
<text x="85" y="11.9">2</text>
<text x="135" y="11.9">3</text>
<text x="185" y="11.9">4</text>
<text x="235" y="11.9">5</text>
<text x="285" y="11.9">6</text>
<text x="124" y="21.6">1</text>
<text x="148.9" y="21.6">16</text>
<text x="195.9" y="22.9">13</text>
<text x="73.2" y="27.9">7</text>
<text x="91" y="27.9">6</text>
<text x="124" y="24.1">2</text>
<text x="124" y="26.7">3</text>
<text x="124" y="29.2">4</text>
<text x="148.9" y="29.2">13</text>
<text x="148.9" y="26.7">14</text>
<text x="148.9" y="24.1">15</text>
<text x="195.9" y="27.9">12</text>
<text x="195.9" y="25.4">25</text>
<text x="10.4" y="35.9">A</text>
<text x="124" y="31.7">5</text>
<text x="124" y="34.3">6</text>
<text x="148.9" y="34.3">11</text>
<text x="148.9" y="31.7">12</text>
<text x="195.9" y="33">11</text>
<text x="195.9" y="35.6">23</text>
<text x="195.9" y="30.5">24</text>
<text x="285.4" y="35.9">A</text>
<text x="84.6" y="39.4">7</text>
<text x="102.4" y="39.4">6</text>
<text x="124" y="36.8">7</text>
<text x="148.9" y="36.8">10</text>
<text x="149.4" y="41.9">9</text>
<text x="195.9" y="38.1">10</text>
<text x="195.9" y="40.6">22</text>
<text x="195.9" y="45.7">21</text>
<text x="196.4" y="43.2">9</text>
<text x="73.2" y="52.1">9</text>
<text x="90.5" y="52.1">10</text>
<text x="195.9" y="50.8">20</text>
<text x="196.4" y="53.3">7</text>
<text x="196.4" y="48.3">8</text>
<text x="195.9" y="55.9">19</text>
<text x="196.4" y="58.4">6</text>
<text x="84.6" y="63.5">9</text>
<text x="101.9" y="63.5">10</text>
<text x="195.9" y="61">18</text>
<text x="196.4" y="63.5">5</text>
<text x="195.9" y="71.1">16</text>
<text x="195.9" y="66">17</text>
<text x="196.4" y="68.6">4</text>
<text x="195.9" y="76.2">15</text>
<text x="196.4" y="73.7">3</text>
<text x="72.7" y="80">11</text>
<text x="90.5" y="80">12</text>
<text x="195.9" y="81.3">14</text>
<text x="196.4" y="83.8">1</text>
<text x="196.4" y="78.7">2</text>
<text x="10.4" y="85.9">B</text>
<text x="285.4" y="85.9">B</text>
<text x="84.1" y="91.4">11</text>
<text x="101.9" y="91.4">12</text>
<text x="175.4" y="95.2">1</text>
<text x="184.3" y="95.2">2</text>
<text x="175.4" y="97.8">3</text>
<text x="184.3" y="97.8">4</text>
<text x="72.7" y="104.1">14</text>
<text x="90.5" y="104.1">15</text>
<text x="216.1" y="104.1">1</text>
<text x="216.1" y="106.7">3</text>
<text x="224.9" y="104.1">2</text>
<text x="224.9" y="106.7">4</text>
<text x="216.1" y="109.2">5</text>
<text x="216.1" y="111.8">7</text>
<text x="224.9" y="109.2">6</text>
<text x="224.9" y="111.8">8</text>
<text x="84.1" y="115.6">14</text>
<text x="101.9" y="115.6">15</text>
<text x="215.6" y="116.8">11</text>
<text x="215.6" y="119.4">13</text>
<text x="216.1" y="114.3">9</text>
<text x="224.5" y="114.3">10</text>
<text x="224.5" y="116.8">12</text>
<text x="224.5" y="119.4">14</text>
<text x="255.6" y="119.4">15</text>
<text x="256.1" y="116.8">8</text>
<text x="215.6" y="121.9">15</text>
<text x="224.5" y="121.9">16</text>
<text x="255.6" y="124.5">14</text>
<text x="256.1" y="121.9">7</text>
<text x="68.1" y="129.5">5</text>
<text x="85.9" y="129.5">4</text>
<text x="255.6" y="129.5">13</text>
<text x="256.1" y="127">6</text>
<text x="10.4" y="135.9">C</text>
<text x="216.1" y="137.2">1</text>
<text x="224.9" y="137.2">2</text>
<text x="255.6" y="134.6">12</text>
<text x="256.1" y="137.2">4</text>
<text x="256.1" y="132.1">5</text>
<text x="285.4" y="135.9">C</text>
<text x="79.5" y="141">5</text>
<text x="97.3" y="141">4</text>
<text x="216.1" y="139.7">3</text>
<text x="216.1" y="142.2">5</text>
<text x="224.9" y="139.7">4</text>
<text x="224.9" y="142.2">6</text>
<text x="255.6" y="139.7">11</text>
<text x="256.1" y="142.2">3</text>
<text x="215.6" y="149.9">11</text>
<text x="216.1" y="144.8">7</text>
<text x="216.1" y="147.3">9</text>
<text x="224.5" y="147.3">10</text>
<text x="224.5" y="149.9">12</text>
<text x="224.9" y="144.8">8</text>
<text x="255.6" y="144.8">10</text>
<text x="256.1" y="147.3">2</text>
<text x="256.1" y="149.9">9</text>
<text x="215.6" y="152.4">13</text>
<text x="215.6" y="154.9">15</text>
<text x="224.5" y="152.4">14</text>
<text x="224.5" y="154.9">16</text>
<text x="256.1" y="152.4">1</text>
<text x="65.6" y="157.5">3</text>
<text x="83.3" y="157.5">2</text>
<text x="77" y="168.9">3</text>
<text x="94.8" y="168.9">2</text>
<text x="112.5" y="177.8">3</text>
<text x="130.3" y="177.8">2</text>
<text x="10.4" y="185.9">D</text>
<text x="285.4" y="185.9">D</text>
<text x="124" y="189.2">5</text>
<text x="141.8" y="189.2">4</text>
<text x="35" y="199.9">1</text>
<text x="85" y="199.9">2</text>
<text x="135" y="199.9">3</text>
<text x="185" y="199.9">4</text>
<text x="235" y="199.9">5</text>
<text x="285" y="199.9">6</text>
</g>
<g font-size="1.8" fill="#008484">
<text x="78.2" y="18.6">VCC</text>
<text x="81.7" y="20.1">+12V</text>
<text x="129.3" y="22.5">I1</text>
<text x="142.7" y="22.5">O1</text>
<text x="204.8" y="19.9">J2</text>
<text x="85.2" y="24.9">U2C</text>
<text x="129.3" y="25">I2</text>
<text x="129.3" y="27.6">I3</text>
<text x="142.7" y="27.6">O3</text>
<text x="142.7" y="25">O2</text>
<text x="71.7" y="32.6" transform="rotate(-90 71.7 32.6)">VCC</text>
<text x="84.3" y="32.6">4504</text>
<text x="89.6" y="30">VCC</text>
<text x="93.2" y="31.5">+12V</text>
<text x="129.3" y="30.1">I4</text>
<text x="129.3" y="32.6">I5</text>
<text x="129.3" y="35.2">I6</text>
<text x="133.4" y="35.1">ULN2003</text>
<text x="136" y="30">U5</text>
<text x="142.7" y="35.2">O6</text>
<text x="142.7" y="32.6">O5</text>
<text x="142.7" y="30.1">O4</text>
<text x="157.9" y="35.4">+12V</text>
<text x="80.6" y="36.4">GND</text>
<text x="96.7" y="36.4">U3C</text>
<text x="129.3" y="37.7">I7</text>
<text x="142.7" y="37.7">O7</text>
<text x="172.3" y="37.6">C21</text>
<text x="78.2" y="42.7">VCC</text>
<text x="81.7" y="44.2">+12V</text>
<text x="83.1" y="44" transform="rotate(-90 83.1 44)">VCC</text>
<text x="92" y="47.8">GND</text>
<text x="95.7" y="44">4504</text>
<text x="114.9" y="46.5">GND</text>
<text x="140.9" y="42.8">COM</text>
<text x="172.5" y="42.7">100pF</text>
<text x="180.9" y="45.4" transform="rotate(-90 180.9 45.4)">GND</text>
<text x="85.2" y="49.1">U2D</text>
<text x="172.3" y="49.1">C22</text>
<text x="71.7" y="56.7" transform="rotate(-90 71.7 56.7)">VCC</text>
<text x="84.3" y="56.7">4504</text>
<text x="89.6" y="54.1">VCC</text>
<text x="93.2" y="55.7">+12V</text>
<text x="121.5" y="55.4">C16</text>
<text x="172.5" y="54.1">100pF</text>
<text x="180.9" y="56.8" transform="rotate(-90 180.9 56.8)">GND</text>
<text x="80.6" y="60.5">GND</text>
<text x="96.7" y="60.5">U3D</text>
<text x="121.7" y="60.5">100pF</text>
<text x="130.1" y="63.2" transform="rotate(-90 130.1 63.2)">GND</text>
<text x="33.7" y="66.8">VCC</text>
<text x="78.2" y="70.7">VCC</text>
<text x="83.1" y="68.1" transform="rotate(-90 83.1 68.1)">VCC</text>
<text x="92" y="71.9">GND</text>
<text x="95.7" y="68.1">4504</text>
<text x="121.5" y="66.8">C17</text>
<text x="121.7" y="71.9">100pF</text>
<text x="81.7" y="72.2">+12V</text>
<text x="85.2" y="77">U2E</text>
<text x="130.1" y="74.6" transform="rotate(-90 130.1 74.6)">GND</text>
<text x="89.6" y="82.1">VCC</text>
<text x="93.2" y="83.6">+12V</text>
<text x="121.5" y="83.4">C18</text>
<text x="71.7" y="84.6" transform="rotate(-90 71.7 84.6)">VCC</text>
<text x="80.6" y="88.4">GND</text>
<text x="84.3" y="84.6">4504</text>
<text x="96.6" y="88.4">U3E</text>
<text x="121.7" y="88.4">100pF</text>
<text x="187.6" y="87.2">C23</text>
<text x="200.9" y="88.4">DB25</text>
<text x="78.2" y="94.8">VCC</text>
<text x="130.1" y="91.1" transform="rotate(-90 130.1 91.1)">GND</text>
<text x="179.3" y="93.5">P7</text>
<text x="187.7" y="92.2">100pF</text>
<text x="196.1" y="94.9" transform="rotate(-90 196.1 94.9)">GND</text>
<text x="81.7" y="96.3">+12V</text>
<text x="83.1" y="96.1" transform="rotate(-90 83.1 96.1)">VCC</text>
<text x="85.2" y="101.1">U2F</text>
<text x="92" y="99.9">GND</text>
<text x="95.7" y="96.1">4504</text>
<text x="174.7" y="101.1">CONN_02X02</text>
<text x="89.6" y="106.2">VCC</text>
<text x="93.2" y="107.7">+12V</text>
<text x="116.4" y="107.5">C12</text>
<text x="219.4" y="102.4">P20</text>
<text x="71.7" y="108.8" transform="rotate(-90 71.7 108.8)">VCC</text>
<text x="80.6" y="112.6">GND</text>
<text x="84.3" y="108.8">4504</text>
<text x="96.6" y="112.6">U3F</text>
<text x="116.6" y="112.6">100pF</text>
<text x="263.7" y="113.8">J1</text>
<text x="116.4" y="118.9">C13</text>
<text x="125" y="115.2" transform="rotate(-90 125 115.2)">GND</text>
<text x="221.5" y="118.9" transform="rotate(-90 221.5 118.9)">CONN_02X08</text>
<text x="73.1" y="120.2">VCC</text>
<text x="76.7" y="121.7">+12V</text>
<text x="83.1" y="120.2" transform="rotate(-90 83.1 120.2)">VCC</text>
<text x="92" y="124">GND</text>
<text x="95.7" y="120.2">4504</text>
<text x="116.6" y="124">100pF</text>
<text x="271.1" y="120.2">GND</text>
<text x="80.2" y="126.5">U2B</text>
<text x="84.5" y="131.6">VCC</text>
<text x="125" y="126.7" transform="rotate(-90 125 126.7)">GND</text>
<text x="240.5" y="129.3">+12V</text>
<text x="66.6" y="134.2" transform="rotate(-90 66.6 134.2)">VCC</text>
<text x="75.5" y="138">GND</text>
<text x="79.2" y="134.2">4504</text>
<text x="88.1" y="133.1">+12V</text>
<text x="91.6" y="138">U3B</text>
<text x="116.4" y="132.9">C14</text>
<text x="116.6" y="138">100pF</text>
<text x="219.4" y="135.4">P21</text>
<text x="125" y="140.6" transform="rotate(-90 125 140.6)">GND</text>
<text x="70.5" y="148.1">VCC</text>
<text x="74.1" y="149.7">+12V</text>
<text x="78" y="145.6" transform="rotate(-90 78 145.6)">VCC</text>
<text x="86.9" y="149.4">GND</text>
<text x="90.7" y="145.6">4504</text>
<text x="116.4" y="144.3">C15</text>
<text x="116.6" y="149.4">100pF</text>
<text x="77.5" y="154.5">U2A</text>
<text x="125" y="152.1" transform="rotate(-90 125 152.1)">GND</text>
<text x="221.5" y="151.9" transform="rotate(-90 221.5 151.9)">CONN_02X08</text>
<text x="82" y="159.6">VCC</text>
<text x="85.5" y="161.1">+12V</text>
<text x="241.9" y="159.6">GND</text>
<text x="260.6" y="157">DB15</text>
<text x="64.1" y="162.1" transform="rotate(-90 64.1 162.1)">VCC</text>
<text x="73" y="165.9">GND</text>
<text x="76.7" y="162.1">4504</text>
<text x="89" y="165.9">U3A</text>
<text x="136.8" y="165.9">C19</text>
<text x="153.3" y="165.9">C20</text>
<text x="75.5" y="173.5" transform="rotate(-90 75.5 173.5)">VCC</text>
<text x="88.1" y="173.5">4504</text>
<text x="117.5" y="168.4">VCC</text>
<text x="121.1" y="170">+12V</text>
<text x="136.9" y="171">100pF</text>
<text x="145.3" y="173.7" transform="rotate(-90 145.3 173.7)">GND</text>
<text x="153.4" y="171">100pF</text>
<text x="161.8" y="173.7" transform="rotate(-90 161.8 173.7)">GND</text>
<text x="40.9" y="179.9">L6</text>
<text x="84.4" y="177.3">GND</text>
<text x="90.6" y="176.3">+12V</text>
<text x="124.5" y="174.8">U4A</text>
<text x="129" y="179.9">VCC</text>
<text x="40.7" y="183.7">FB</text>
<text x="51.7" y="183.7">C24</text>
<text x="59.3" y="183.7">C25</text>
<text x="68.2" y="183.7">C26</text>
<text x="77.1" y="183.7">C27</text>
<text x="86" y="183.7">C28</text>
<text x="93.6" y="183.7">C29</text>
<text x="111" y="182.4" transform="rotate(-90 111 182.4)">VCC</text>
<text x="123.7" y="182.4">4504</text>
<text x="132.5" y="181.4">+12V</text>
<text x="51.6" y="188.8">1uF</text>
<text x="59.2" y="188.8">1uF</text>
<text x="68.3" y="188.8">0.1uF</text>
<text x="77.2" y="188.8">0.1uF</text>
<text x="86.1" y="188.8">0.1uF</text>
<text x="93.7" y="188.8">0.1uF</text>
<text x="120" y="186.2">GND</text>
<text x="136" y="186.2">U4B</text>
<text x="41.2" y="195.1">GND</text>
<text x="122.5" y="193.8" transform="rotate(-90 122.5 193.8)">VCC</text>
<text x="131.4" y="197.7">GND</text>
<text x="135.1" y="193.8">4504</text>
</g>
<g font-size="1.4" fill="#840000">
<text x="79.6" y="24.1">1</text>
<text x="82.3" y="26.4" transform="rotate(-90 82.3 26.4)">16</text>
<text x="76.7" y="30.5">13</text>
<text x="79.8" y="32.4" transform="rotate(-90 79.8 32.4)">8</text>
<text x="91.1" y="35.6">1</text>
<text x="88.1" y="41.9">13</text>
<text x="93.7" y="37.9" transform="rotate(-90 93.7 37.9)">16</text>
<text x="91.2" y="43.8" transform="rotate(-90 91.2 43.8)">8</text>
<text x="79.6" y="48.3">1</text>
<text x="82.3" y="50.6" transform="rotate(-90 82.3 50.6)">16</text>
<text x="76.7" y="54.6">13</text>
<text x="79.8" y="56.5" transform="rotate(-90 79.8 56.5)">8</text>
<text x="91.1" y="59.7">1</text>
<text x="93.7" y="62" transform="rotate(-90 93.7 62)">16</text>
<text x="88.1" y="66">13</text>
<text x="91.2" y="67.9" transform="rotate(-90 91.2 67.9)">8</text>
<text x="79.6" y="76.2">1</text>
<text x="76.7" y="82.5">13</text>
<text x="82.3" y="78.5" transform="rotate(-90 82.3 78.5)">16</text>
<text x="79.8" y="84.4" transform="rotate(-90 79.8 84.4)">8</text>
<text x="91.1" y="87.6">1</text>
<text x="93.7" y="89.9" transform="rotate(-90 93.7 89.9)">16</text>
<text x="88.1" y="94">13</text>
<text x="91.2" y="95.9" transform="rotate(-90 91.2 95.9)">8</text>
<text x="79.6" y="100.3">1</text>
<text x="76.7" y="106.7">13</text>
<text x="82.3" y="102.6" transform="rotate(-90 82.3 102.6)">16</text>
<text x="79.8" y="108.6" transform="rotate(-90 79.8 108.6)">8</text>
<text x="91.1" y="111.8">1</text>
<text x="88.1" y="118.1">13</text>
<text x="93.7" y="114.1" transform="rotate(-90 93.7 114.1)">16</text>
<text x="74.5" y="125.7">1</text>
<text x="91.2" y="120" transform="rotate(-90 91.2 120)">8</text>
<text x="77.2" y="128" transform="rotate(-90 77.2 128)">16</text>
<text x="71.6" y="132.1">13</text>
<text x="74.7" y="134" transform="rotate(-90 74.7 134)">8</text>
<text x="86" y="137.2">1</text>
<text x="83" y="143.5">13</text>
<text x="88.6" y="139.5" transform="rotate(-90 88.6 139.5)">16</text>
<text x="86.1" y="145.4" transform="rotate(-90 86.1 145.4)">8</text>
<text x="72" y="153.7">1</text>
<text x="74.7" y="156" transform="rotate(-90 74.7 156)">16</text>
<text x="69.1" y="160">13</text>
<text x="72.1" y="161.9" transform="rotate(-90 72.1 161.9)">8</text>
<text x="83.4" y="165.1">1</text>
<text x="86.1" y="167.4" transform="rotate(-90 86.1 167.4)">16</text>
<text x="80.5" y="171.4">13</text>
<text x="83.6" y="173.3" transform="rotate(-90 83.6 173.3)">8</text>
<text x="119" y="174">1</text>
<text x="121.7" y="176.3" transform="rotate(-90 121.7 176.3)">16</text>
<text x="116.1" y="180.3">13</text>
<text x="119.1" y="182.2" transform="rotate(-90 119.1 182.2)">8</text>
<text x="130.4" y="185.4">1</text>
<text x="127.5" y="191.8">13</text>
<text x="133.1" y="187.7" transform="rotate(-90 133.1 187.7)">16</text>
<text x="130.6" y="193.7" transform="rotate(-90 130.6 193.7)">8</text>
</g>
</svg>
